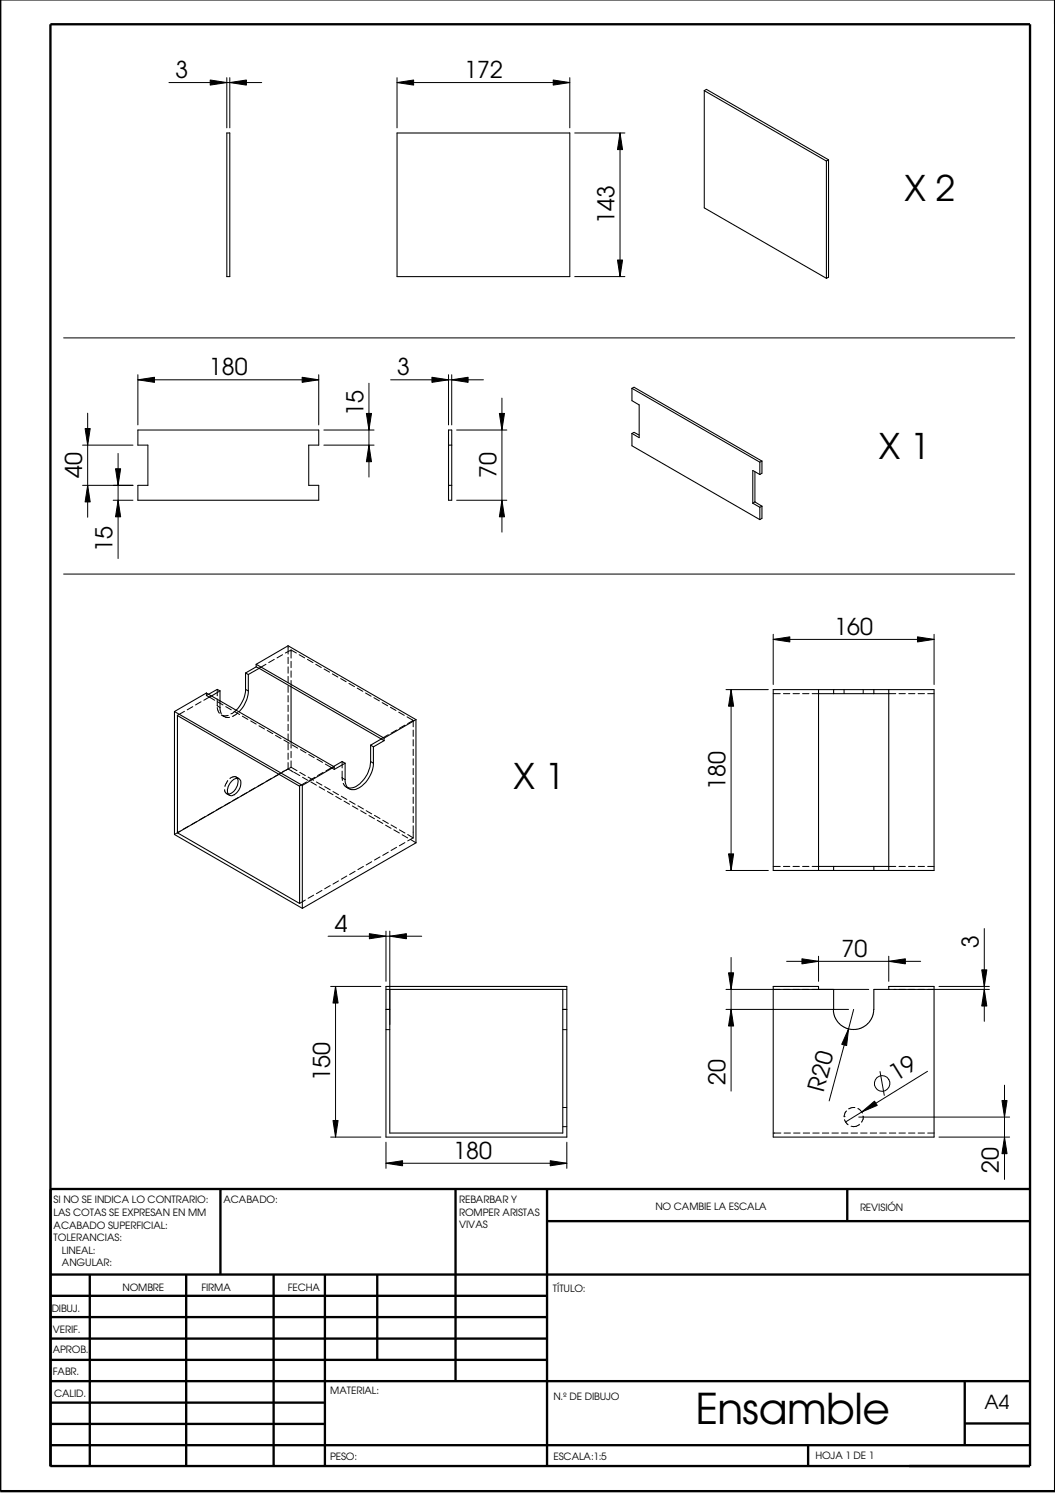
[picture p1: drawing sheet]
<svg xmlns="http://www.w3.org/2000/svg" width="210mm" height="297mm" viewBox="0 0 210 297" stroke-linecap="round" stroke-linejoin="round" font-family="sans-serif">
<g fill="none" stroke="#000" stroke-width=".47">
<path d="M0 -.1v296.8h209.9v-296.8M10 4.8h194.9v286.9h-194.9zM43.9 236.6v17M90.6 236.6v38.2M108.8 236.6v55.2M168.6 236.5v6.3M204.9 236.6h-194.8v55.2M10.1 253.6h194.8M10.1 257.8h98.7M17.9 253.6v38.2M37 253.6v38.2M54.4 253.6v38.2"/>
<path d="M64.6 253.6v38.2M75.1 253.6v17M108.8 243h96.1M10.1 270.6h98.7M10.1 266.3h98.7M10.1 262h98.7M10.1 279.1h54.5M10.1 274.8h194.8M191.9 274.7v12.7M10.1 287.5h194.8M10.1 283.3h54.5M160.8 287.4v4.3"/>
<path d="M191.9 283.2h13"/>
</g>
<g fill="none" stroke="#000" stroke-width=".2">
<path d="M33.6 16.4h18.5M41.8 15.9l3.3 .5-3.3 .5zM45.1 15.5v9.9M45.7 16.4l3.3-.5v1zM45.7 15.5v9.9M79 16.4l3.3-.5v1zM79 16.4h34.4M79 15.5v9.9M110.1 15.9l3.3 .5-3.3 .5zM113.4 15.5v9.9M114.3 26.5h10M123.4 26.5l.5 3.3h-1z"/>
<path d="M123.4 26.5v28.5M114.3 55h10M122.9 51.7h1l-.5 3.3zM12.7 67.2h189.2M27.4 75.6l3.3-.5v1zM27.4 75.6h36M27.4 74.5v10M60.1 75.1l3.3 .5-3.3 .5zM63.4 74.5v10M73.4 76.2v18.7M77.7 75.6h18.5M85.9 75.1l3.3 .5-3.3 .5z"/>
<path d="M89.2 74.5v10M89.9 75.6l3.2-.5v1zM89.9 74.5v10M99.9 79.2v26.7M16.4 88.6h10.1M16.4 96.6h10.1M16.9 85.3h1l-.5 3.3zM17.4 96.6l.5 3.3h-1zM17.4 82.2v20.7M22.5 99.5h4M23 93.3h1l-.5 3.3zM23.5 99.5l.5 3.3h-1z"/>
<path d="M23.5 90.2v20.9M64.4 88.6h10M64.4 85.6h10M72.9 82.3h1l-.5 3.3zM73.4 88.6l.5 3.3h-1zM90.8 85.6h10M90.8 99.5h10M99.4 82.3h1l-.5 3.3zM99.9 99.5l.5 3.3h-1zM12.7 114.2h189.2M40 139.6l-1.1 .7M41.1 137.9v.5"/>
<path d="M41.1 138.4l.6 .3M41.5 138.1l-.4 .3M41.7 138.7l1 .6M41.7 138.7l-1.1 .6M42.1 138.5l-.4 .2M43.2 137.2v1.2M43.2 139.1v1.3l.6 .4M43.3 139.6l1.1 .7M43.8 139.4v1.7l.2 .8M52.9 132.2l-1.3 .7M54.6 131.2l-1.1 .6M56.2 130.3l-1.1 .6"/>
<path d="M57.3 128.5v1.6M57.3 130.8v1.2M57.3 132.7v1.2M57.3 134.6v1.2M57.3 136.5v1.3M57.3 138.4v1.3M57.9 129.3l1.1 .6M57.9 129.3v1.6M57.9 131.6v1.2M57.9 133.5v1.2M57.9 135.4v1.3M57.9 129.3l-1.1 .6"/>
<path d="M59.5 130.3l1.1 .6M61.2 131.2l1.1 .6M62.8 132.2l1.1 .6M64.5 133.1l1.1 .6M66.1 134.1l1.1 .6M67.8 135l1.1 .6M69.4 136l1.1 .6M71.1 136.9l1.1 .6M72.7 137.9l1.1 .6M74.4 138.8l1.1 .6M76 139.8l1.1 .6M144.4 137.2h8.5"/>
<path d="M145.5 137.2l.5 3.3h-1.1zM145.5 137.2v36M153.8 127.2l3.3-.5v1zM153.8 138h1.4M153.8 127.2h32M153.8 126.2v10M155.9 138h1.2M157.8 138h1.2M159.7 138h1.3M161.6 138h1.3M167.9 137.2v.8M171.7 137.2v.8"/>
<path d="M176.8 138h1.4M178.9 138h1.2M180.8 138h1.2M182.5 126.7l3.3 .5-3.3 .5zM182.7 138h1.2M184.6 138h1.2M185.8 126.2v10M36.7 141.5l-1.4 .8M38.4 140.6l-1.1 .6M43.2 140.8l.4 1.1M44 142.2l.6 .4M44.2 142.3l.6 .2 .6-.2"/>
<path d="M44.4 142.5a1.23 1.23 0 0 0 1.2 .2M44.7 157.1l.1 .5 .6 .4M44.9 140.6l1.1 .6M45.1 157.9l.5 .3M45.3 155.3l-.6 1.2M45.8 159.6l-1.1 .7M46.6 141.5l1.1 .7M47 141.3l-1.1 .7M47 154.6l.5 .3M47.2 154.8h.1M47.2 154.8a1.01 1.01 0 0 0-1.5 .1M47.3 141.8l-1.1 .7"/>
<path d="M47.4 158.7l-1.1 .6M48.2 142.5l1.1 .6M49.1 157.7l-1.1 .7M49.9 143.4l1.1 .7M50.7 156.8l-1.1 .6M51.5 144.4l1.1 .6M52.4 155.8l-1.1 .7M53.2 145.3l1.1 .7M54 154.9l-1.1 .6M54.8 146.3l1.1 .6M55.7 153.9l-1.1 .7M56.5 147.2l1.1 .7"/>
<path d="M56.6 153.4l-1.1 .7M57.3 153l1.1 .6M57.3 140.3v1.3M57.3 142.2v1.3M57.3 144.1v1.3M57.3 146v1.3M57.3 147.9v1.3M57.3 149.8v1.3M57.3 151.7v1.3M57.3 153l-1.1 .6M57.9 151.4v1.3l-1.1 .6M57.9 152.6l1.2 .7"/>
<path d="M57.9 147.6v1.2M57.9 149.5v1.2M58.1 148.2l1.1 .6M58.5 153.7l1.1 .6M59.6 153.7l1.1 .6M59.8 149.1l1.1 .7M60.2 154.6l1.1 .7M61 155.6l-1.4 .8M61.3 154.6l1.1 .6M61.4 150.1l1.1 .6M61.8 155.6l1.1 .6M62.7 154.6l-1.1 .7"/>
<path d="M62.9 155.6l1.2 .6M63.1 151l1.1 .7M63.5 156.5l1.1 .7M64.3 153.7l-1.1 .6M64.6 156.5l1.1 .6M64.7 152l1.2 .7M65.2 157.5l1.1 .6M66 152.7l-1.1 .7M66 152.7l.5 .4M66.3 157.5l1.1 .6M66.4 152.5l-.4 .2M66.8 158.5l1.1 .6"/>
<path d="M67.9 158.4l1.1 .6M68.1 151.5v1.3M68.1 153.4v1.4M68.1 154.8v.5M68.1 154.8l.6 .3M68.3 155.9l.4 .6 .5 .2M68.5 159.4l1.1 .6M68.9 156.6l.6 .3M69.6 159.4l1.1 .6M77.3 146.2l-1.5 .8M77.7 140.7l1.1 .7M78.9 145.2l-1.1 .7"/>
<path d="M79.3 141.7l1.1 .6M80.6 144.3l-1.1 .6M81 142.6l1.2 .7M81.1 144l1.1-.7v1.3M82.2 145.2v1.3M82.2 147.2v1.2M82.2 149.1v1.2M82.2 151v1.2M82.2 152.9v1.2M82.2 154.8v1.2M82.2 156.7v1.2M82.2 158.6v1.3"/>
<path d="M35.9 165.4l-1.2 .6M37.5 164.4l-1.1 .6M39.2 163.4l-1.1 .7M40.8 162.5l-1.1 .6M42.5 161.5l-1.1 .7M44.1 160.6l-1.1 .6M60.7 179.1l-1.1 .6M62.4 178.1l-1.1 .6M64.1 177.2l-1.2 .6M65.7 176.2l-1.1 .6M67.4 175.3l-1.1 .6M69 174.3l-1.1 .6"/>
<path d="M70.1 160.4l1.1 .6M70.7 173.4l-1.1 .6M71.2 160.3l1.1 .7M71.8 161.3l1.1 .6M72.3 172.4l-1.1 .6M72.9 161.3l1.1 .6M73.4 162.3l1.1 .6M74 171.4l-1.1 .7M74.5 162.2l1.1 .7M75.1 163.2l1.1 .6M75.6 170.5l-1.1 .6M76.2 163.2l1.1 .6"/>
<path d="M76.7 164.2l1.1 .6M77.3 169.5l-1.1 .7M77.8 164.1l1.1 .7M78.4 165.1l1.1 .6M78.9 168.6l-1.1 .6M79.5 165.1l1.1 .6M80 166.1l1.1 .6M80.6 167.6l-1.1 .7M81.1 166l1.1 .7M81.7 167l1.1 .7M82.2 166.7l-1.1 .6M82.2 160.5v1.3"/>
<path d="M82.2 162.4v1.3M82.2 164.3v2.4M144.4 173.2h8.5M144.9 169.9h1.1l-.5 3.3zM153.8 172.4h1.4M155.9 172.4h1.2M157.8 172.4h1.2M159.7 172.4h1.3M161.6 172.4h1.3M176.8 172.4h1.4M178.9 172.4h1.2M180.8 172.4h1.2"/>
<path d="M182.7 172.4h1.2M184.6 172.4h1.2M65.3 186.3h18.6M65.8 196.3h10M66.8 196.3l.5 3.3h-1zM66.8 196.3v29.9M73.5 185.8l3.3 .5-3.3 .5zM76.8 196.8h.8M76.8 185.3v9.9M77.6 186.3l3.3-.5v1zM77.6 185.3v18.5M112 196.8h.8"/>
<path d="M144.4 196.8h28.4M144.9 193.5h1.1l-.5 3.3zM145.5 190.5v26.6M156.5 191.3h26.7M159.6 190.8l3.3 .5-3.3 .5zM162.9 190.2v5M176.8 191.3l3.3-.5v1zM176.8 196.8h20M176.8 190.2v5M186.8 196.3h10M195.3 193h1l-.5 3.3zM195.8 196.8l.5 3.4h-1z"/>
<path d="M195.8 184.7v18.5M76.8 200.8h.8M76.8 204.9h.8M112 200.8h.8M112 204.9h.8M144.4 200.8h24.4M145.5 200.8l.5 3.3h-1.1zM168.8 204.7l-.4 3.3-.9-.2zM169.8 200.8l-4.8 18.2M175.1 213.2l.8 4.7M184.5 213.1l-16.3 10.1M199.3 218.9h1.1l-.5 3.3z"/>
<path d="M199.9 215.9v18.8M65.8 226.2h10M66.3 222.9h1l-.5 3.3zM76.8 231.4l3.3-.5v1zM76.8 227.2v5.3M76.8 231.4h36M109.5 230.9l3.3 .5-3.3 .5zM112 220.3h.8M112 224.2h.8M112.8 227.2v5.3M153.8 225.4h1.6M156 225.4h1.3"/>
<path d="M157.9 225.4h1.3M159.8 225.4h1.3M161.7 225.4h1.3M163.6 225.4h1.3M165.5 225.4h1.3M167.4 225.4h1.3M167.9 222.2h.1M168 222.8l.2 .4M168.2 223.2l.5 .6M168.4 221l-.3 .4-.2 .8M169.3 225.4h1.3M170.1 220.3l-1.2 .3"/>
<path d="M170.7 220.6l.3 .1 .6 .7M170.9 222.2h30M171 223.7l-.1 .1a1.93 1.93 0 0 1-1.6 .3M171.2 225.4h1.3M171.4 221.2l2.6-2.1 .5 .8zM171.7 222v.7l-.3 .5M173.1 225.4h1.3M175 225.4h1.3M177 225.4h1.2M178.9 225.4h1.2M180.8 225.4h1.2M182.7 225.4h1.2"/>
<path d="M184.6 225.4h1.2M186.8 226.2h14.1M199.9 226.2l.5 3.3h-1.1z"/>
<circle cx="175.5" cy="215.6" r="1.55"/>
</g>
<g fill="none" stroke="#000" stroke-width=".21">
<path d="M140.1 18l.4-.2 24.3 14M140.1 18l24.3 14M140.1 18v23.4l24.3 14M45.1 26.5h.6v28.5h-.6zM79 26.5h34.4v28.5h-34.4zM164.4 32v23.4M164.8 31.8l-.4 .2M164.8 31.8v23.4l-.4 .2M125.7 77.3l25.5 14.6M125.7 77.3l.5-.3 25.4 14.7M125.7 77.3v2.4l1.5 .9v6.5l-1.5-.9M27.4 85.6h36v3h-2v8h2v2.9h-36v-2.9h2v-8h-2z"/>
<path d="M89.2 96.6h.7M89.2 88.6h.7M89.2 85.6h.7v13.9h-.7zM125.7 86.2v2.5l25.5 14.7M125.7 86.2l.5-.2 1 .6M150.2 99.9l-.4 .2M150.2 93.9v6M150.2 99.9l1.4 .8M151.2 91.9v2.5M151.2 94.4l-1.4-.8v6.5M151.6 91.7l-.4 .2M151.6 91.7v2.4l-.4 .3"/>
<path d="M149.8 100.1l1.4 .8M151.2 100.9v2.5M151.6 100.7v2.4l-.4 .3M151.6 100.7l-.4 .2M43.8 137.5v1.9M43.8 137.5l-1.7 1M43.8 137.5l-.6-.3-1.7 .9M48.9 137.2a6.3 6.3 0 0 1-1.9 4.1M48.9 137.2l.5 .3M48.9 133.9l.5 .3M48.9 133.9v3.3M49.4 137.5a6.3 6.3 0 0 1-1.9 4.1"/>
<path d="M49.4 134.2v3.3M51 132.2l6.3-3.7 25.5 14.7M51 132.2l25.4 14.7M51 132.2v.5M51 132.7l.6 .3M51 132.7l-2.1 1.2M51.6 133l24.3 14M51.6 133l-2.2 1.2M57.9 136.7v10.9M162.9 137.2v36M162.9 138h13.9M165.9 137.2h8"/>
<path d="M165.9 137.2h-12.1v36h12.1M165.9 137.2v.8M173.9 137.2h11.9v36h-11.9M173.9 137.2v.8M176.8 137.2v36M34.7 141.6v24.4l25.5 14.7M34.7 141.6l25.5 14.7M34.7 141.6l6.4-3.7 25.4 14.7M35.3 142.4l24.3 14v23.3l-24.3-14zM46.1 155.4a.98 .98 0 0 1 1-.5 .98 .98 0 0 1 .8 .6 2.53 2.53 0 0 1-2.1 2.8 .98 .98 0 0 1-.5-1.5l.3-.8zM47.2 154.9a2.52 2.52 0 0 1-1.8 3.1M55.5 154.1l-20.2 11.6"/>
<path d="M60.2 156.3v24.4M66.5 152.6l-6.3 3.7M68.7 151.8v3.3a1.68 1.68 0 0 0 .7 1.8 1.68 1.68 0 0 0 1.9-.1 6.2 6.2 0 0 0 3-5M68.7 151.8l-2.2 1.3v-.5M68.7 151.8l-.6-.3-1.7 1M73.7 151.5a5.9 5.9 0 0 1-3.5 5.2h-1M73.7 151.5l.6 .3M73.7 148.3l.6 .3M73.7 148.3v3.2M74.3 148.6v3.2M75.9 147l.5 .4M75.9 147l-2.2 1.3"/>
<path d="M76.4 147.4l-2.1 1.2M76.4 146.9v.5M82.8 143.2v24.5l-22.6 13M82.8 143.2l-6.4 3.7M162.9 172.4h3M165.9 172.4h8M165.9 173.2h8M165.9 172.4v.8M173.9 172.4v.8M173.9 172.4h2.9M76.8 196.3h36v29.9h-36zM77.6 196.8h34.4v28.6h-34.4z"/>
<path d="M165.8 200.8l.2 1.4 .7 1.1 .6 .7 1.5 .7 1 .2 1-.2 1-.4 .9-.6 .9-1.5 .3-1.4v-4h2.9v-.5h9v29.9h-32v-29.9h9.1v.5h3v4"/>
</g>
<g fill="#000">
<path d="M41.8 15.9l3.3 .5-3.3 .5zM45.7 16.4l3.3-.5v1zM79 16.4l3.3-.5v1zM110.1 15.9l3.3 .5-3.3 .5zM123.4 26.5l.5 3.3h-1zM122.9 51.7h1l-.5 3.3zM27.4 75.6l3.3-.5v1zM60.1 75.1l3.3 .5-3.3 .5zM85.9 75.1l3.3 .5-3.3 .5zM89.9 75.6l3.2-.5v1zM16.9 85.3h1l-.5 3.3zM17.4 96.6l.5 3.3h-1z"/>
<path d="M23.5 99.5l.5 3.3h-1zM23 93.3h1l-.5 3.3zM72.9 82.3h1l-.5 3.3zM73.4 88.6l.5 3.3h-1zM99.4 82.3h1l-.5 3.3zM99.9 99.5l.5 3.3h-1zM145.5 137.2l.5 3.3h-1.1zM153.8 127.2l3.3-.5v1zM182.5 126.7l3.3 .5-3.3 .5zM144.9 169.9h1.1l-.5 3.3zM66.8 196.3l.5 3.3h-1zM73.5 185.8l3.3 .5-3.3 .5z"/>
<path d="M77.6 186.3l3.3-.5v1zM144.9 193.5h1.1l-.5 3.3zM159.6 190.8l3.3 .5-3.3 .5zM176.8 191.3l3.3-.5v1zM195.3 193h1l-.5 3.3zM195.8 196.8l.5 3.4h-1zM145.5 200.8l.5 3.3h-1.1zM168.8 204.7l-.4 3.3-.9-.2zM66.3 222.9h1l-.5 3.3zM76.8 231.4l3.3-.5v1zM109.5 230.9l3.3 .5-3.3 .5zM171.4 221.2l2.6-2.1 .5 .8z"/>
<path d="M199.3 218.9h1.1l-.5 3.3zM199.9 226.2l.5 3.3h-1.1z"/>
</g>
<text font-size="8.4" x="138.3" y="283.4">Ensamble</text>
<g font-size="7">
<text x="180" y="40">X 2</text>
<text x="174.9" y="91.4">X 1</text>
<text x="102.2" y="156.9">X 1</text>
</g>
<g font-size="4.6">
<text x="34.9" y="15.5">3</text>
<text x="92.3" y="15.5">172</text>
<text x="122.3" y="44.6" transform="rotate(-90 122.3 44.6)">143</text>
<text x="41.6" y="74.6">180</text>
<text x="79" y="74.6">3</text>
<text x="72.3" y="82.7" transform="rotate(-90 72.3 82.7)">15</text>
<text x="16.3" y="95.1" transform="rotate(-90 16.3 95.1)">40</text>
<text x="98.8" y="95.1" transform="rotate(-90 98.8 95.1)">70</text>
<text x="22.4" y="109.8" transform="rotate(-90 22.4 109.8)">15</text>
<text x="166" y="126.3">160</text>
<text x="144.4" y="157.1" transform="rotate(-90 144.4 157.1)">180</text>
<text x="66.6" y="185.3">4</text>
<text x="167.4" y="190.3">70</text>
<text x="194.7" y="188.6" transform="rotate(-90 194.7 188.6)">3</text>
<text x="65.7" y="215.1" transform="rotate(-90 65.7 215.1)">150</text>
<text x="144.4" y="215.8" transform="rotate(-90 144.4 215.8)">20</text>
<text x="178.3" y="215.3" transform="rotate(-32 178.3 215.3)">19</text>
<text x="163.9" y="217.4" transform="rotate(-75 163.9 217.4)">R20</text>
<text x="90.2" y="230.5">180</text>
<text x="198.8" y="233.3" transform="rotate(-90 198.8 233.3)">20</text>
</g>
<text font-size="3.9" x="195.9" y="280.3">A4</text>
<g font-size="2">
<text x="10.7" y="239.4">SI NO SE INDICA LO CONTRARIO:</text>
<text x="44.5" y="239.4">ACABADO:</text>
<text x="91.4" y="239.4">REBARBAR Y</text>
<text x="10.7" y="241.9">LAS COTAS SE EXPRESAN EN MM</text>
<text x="10.7" y="244.4">ACABADO SUPERFICIAL:</text>
<text x="91.4" y="244.3">VIVAS</text>
<text x="91.4" y="241.9">ROMPER ARISTAS</text>
<text x="130.4" y="240.7">NO CAMBIE LA ESCALA</text>
<text x="171.1" y="240.9">REVISIÓN</text>
<text x="10.7" y="246.9">TOLERANCIAS:</text>
<text x="12.3" y="251.9">ANGULAR:</text>
<text x="12.3" y="249.4">LINEAL:</text>
<text x="24.4" y="256.8">NOMBRE</text>
<text x="40.1" y="256.8">FIRMA</text>
<text x="57.3" y="256.8">FECHA</text>
<text x="110" y="257.1">TÍTULO:</text>
<text x="10.3" y="260.9">DIBUJ.</text>
<text x="10.5" y="269.3">APROB.</text>
<text x="10.5" y="265.2">VERIF.</text>
<text x="10.5" y="273.6">FABR.</text>
<text x="10.8" y="278">CALID.</text>
<text x="65.7" y="277.4">MATERIAL:</text>
<text x="110.1" y="278.5">N.º DE DIBUJO</text>
<text x="65.7" y="290.4">PESO:</text>
<text x="110.1" y="290.4">ESCALA:1:5</text>
<text x="162.3" y="290.4">HOJA 1 DE 1</text>
</g>
</svg>
